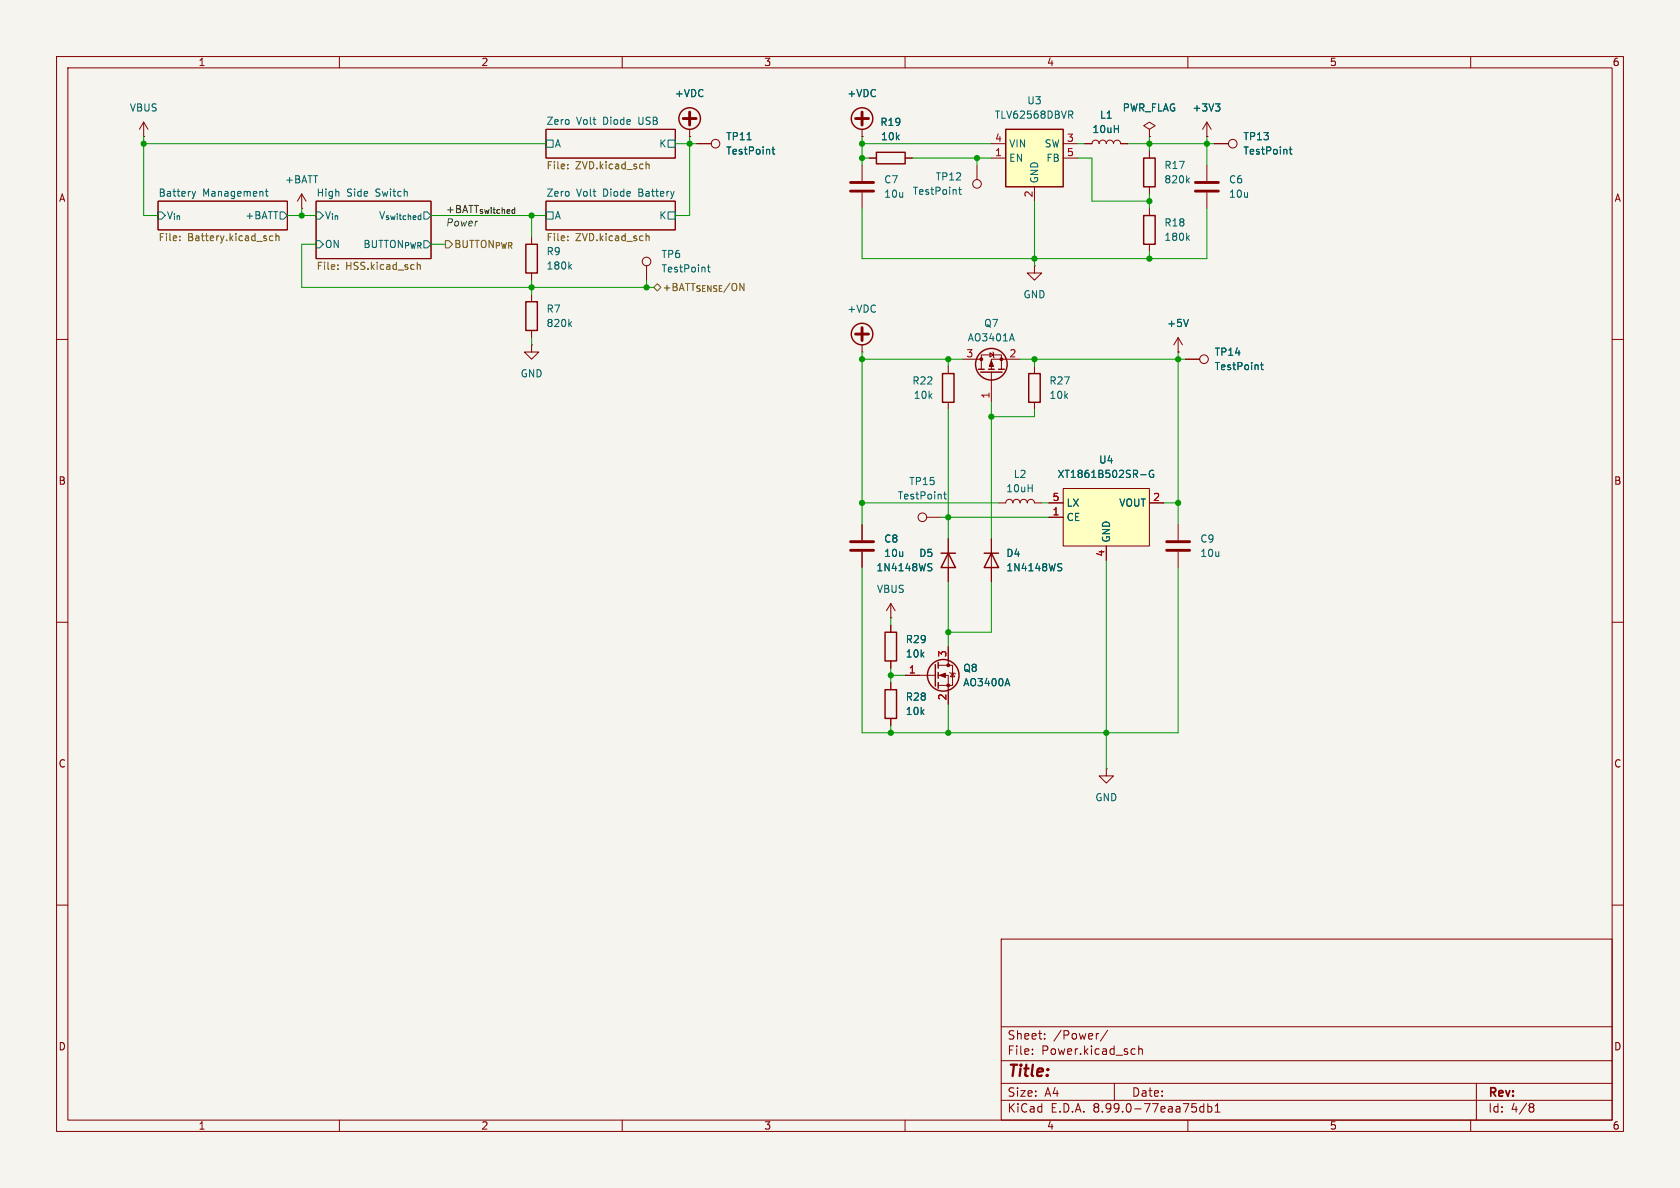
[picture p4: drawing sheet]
<svg xmlns="http://www.w3.org/2000/svg" width="297mm" height="210mm" viewBox="0 0 297 210" stroke-linecap="round" stroke-linejoin="round" font-family="sans-serif">
<path d="M0 0h297v210h-297z" fill="#f5f4ef" stroke="#f5f4ef" stroke-width=".18"/>
<g fill="none" stroke="#840000" stroke-width=".18">
<path d="M10 10h277v190h-277zM12 12h273v186h-273zM60 10v2M110 10v2M160 10v2M210 10v2M260 10v2M25.4 24.1h.1M25.4 21.6l.8 1.3M25.4 21.6v2.5M25.4 21.6l-.8 1.3M27.9 35.6h22.9v5h-22.9z"/>
<path d="M53.3 36.8h.1M53.3 34.3l-.7 1.3M53.3 34.3v2.5M53.3 34.3l.8 1.3M55.9 35.6h20.3v10.1h-20.3zM96.5 35.6h22.9v5h-22.9zM96.5 22.9h22.9v5h-22.9zM172.7 29.2v2.6M203.2 22.9l1-.7-1-.6-1 .6 1 .7v1.2M203.2 24.1h.1M203.2 26.7v1.2M203.2 33v1.3"/>
<path d="M203.2 36.8v1.3M213.4 24.1h.1M213.4 21.6l-.8 1.3M213.4 21.6v2.5M213.4 29.2v2.8M213.4 34v2.8M213.4 21.6l.7 1.3M214.6 25.4h2.6M10 60h2M94 41.9v1.3M94 48.3v1.2M94 52.1v1.2"/>
<path d="M94 58.4v1.3M182.9 47v1.3h1.2l-1.2 1.2-1.3-1.2h1.3M182.9 47h.1M203.2 43.2v1.3M208.3 59.7l-.8 1.3M208.3 59.7v2.5M208.3 59.7l.7 1.3M285 60h2M94 61v1.2h1.2l-1.2 1.3-1.3-1.3h1.3M94 61h.1M152.4 62.2h.1M152.4 61v1.2"/>
<path d="M170.2 63.5h3.3M173.5 65.3v-2.6h3.5v2.6M175 62.4l.6 .3-.6 .4zM175.3 65.8v5.3M175.5 62.2l.1 .2v.7l.2 .1M180.3 63.5h-5v1.8M182.9 64.8v1.2M182.9 71.1v1.3M208.3 62.2h.1M209.5 63.5h2.6M10 110h2M160 119.4h5.4"/>
<path d="M165.9 119.4h1.7v5.1M165.9 117.6h2.5v3.6h-2.5M167.6 114.3v3.3M167.9 118.9l.1 .1h.8l.1 .1M168.4 119l.4 .6h-.8zM285 110h2M195.6 135.9v1.3h1.2l-1.2 1.2-1.3-1.2h1.3M195.6 135.9h.1M10 160h2M285 160h2M177 166h108v32h-108zM60 198v2"/>
<path d="M110 198v2M160 198v2M177 194.5h108M177 191.5h108M177 187.5h108M177 181.5h108M182.5 186.3v.1M182.5 185.5v.1M184.7 183.6v.1M184.7 182.8v.1M194.2 182.7l-.2 .1M195.8 182.1l-1.3 2"/>
<path d="M197 191.5v3M200.2 185.4l.5 .1M200.7 186.3l-.5 .1M201.3 185.5l.2-.1 .4 .1 .1 .9M201.3 184.9v1.5M210 198v2M212.8 195.1v1.5M212.8 195.7l-.4-.1-.3 .3v.4l.1 .2h.6M213.5 195.7l.5-.1 .2 .3v.4l-.1 .2h-.6M213.5 195.1v1.5M214.8 195.5l.4-.4v1.5M214.8 196.6h.9"/>
<path d="M260 198v2M261 191.5v6.5M270.6 195.1h.3l.3 .3-.3 .3M270.6 195.7h.3M270.9 195.7l.2 .2 .1 .4-.3 .3h-.3"/>
<circle cx="172.7" cy="32.5" r=".76"/>
<circle cx="217.9" cy="25.4" r=".76"/>
<circle cx="212.9" cy="63.5" r=".76"/>
</g>
<g fill="none" stroke="#006464" stroke-width=".18">
<path d="M214.9 18.4h.8l-.5 .4M215.4 18.8l.3 .3v.3l-.3 .2M27.9 37.5h.7l.6 .6-.6 .6h-.7zM34 33.8l.3 .9M34.3 34.7l-.2 .3M34.6 33.8l-.3 .9M46.9 33.8h.5M47.1 33.4v1.1l.3 .2M49.5 37.5h.7l.6 .6-.6 .6h-.7zM55.9 37.5h.6l.6 .6-.6 .6h-.6zM96.5 37.5h1.3v1.2h-1.3zM96.5 24.8h1.3v1.2h-1.3z"/>
<path d="M118.1 37.5h1.3v1.2h-1.3zM118.1 24.8h1.3v1.2h-1.3zM169.5 33.5h.4M169.6 33.1v1.1l.3 .2M209.9 31.8l.4 .5M210.3 31.5l-.5 .5M227.9 26.4h.5M228.1 26v1.1l.3 .1M55.9 42.5h.6l.6 .7-.6 .6h-.6zM100.7 47.1l.3 .5M100.7 57.2l.3 .5M101 46.7l-.4 .5"/>
<path d="M101 56.9l-.4 .5M178.9 59l.4 1.3M209.9 42l.4 .5M210.1 56.5l-.4 1.2M210.3 41.6l-.5 .5M222.8 64.5h.5M223 64.1v1.1l.3 .1M178.1 120l.4 1.2"/>
</g>
<g fill="none" stroke="#725600" stroke-width=".18">
<path d="M100.4 29.1v.1M100.4 29.7v.1M114.2 28.6v1.2M114.2 29.1l.2-.1 .3 .1 .1 .7M31.8 42.4v.1M31.8 41.8v.1M48.2 41.8l-.3-.1-.3 .2 .2 .6h.4M48.8 41.8l.2-.1 .3 .1v.7M48.8 41.3v1.2M59.7 47.5v.1M59.7 46.8v.2M73.8 46.4v1.2"/>
<path d="M73.8 46.9l.1-.1h.3l.1 .8M100.4 42.4v.1M100.4 41.8v.1M114.2 41.8l.2-.1 .3 .1 .1 .7M114.2 41.3v1.2"/>
</g>
<g fill="none" stroke="#840000" stroke-width=".25">
<path d="M202.2 27.9h2v5.1h-2zM202.2 38.1h2v5.1h-2zM93 43.2h2v5.1h-2zM93 53.3h2v5.1h-2zM173 65.3h1M173.4 65.8h3.8M174.8 65.3h1M176.5 65.3h1M181.9 66h2v5.1h-2zM165.4 117.5v3.8M165.9 117.1v1M165.9 118.9v1"/>
<path d="M165.9 120.7v1"/>
<circle cx="152.4" cy="59.1" r="1.9"/>
<circle cx="175.3" cy="64.4" r="2.79"/>
<circle cx="166.8" cy="119.4" r="2.79"/>
</g>
<g fill="#840000" stroke="#840000" stroke-width=".18">
<path d="M166.1 119.4l1-.4v.8z"/>
<path d="M175.3 63.8l.3 1h-.7z"/>
<circle cx="167.6" cy="121.2" r=".25"/>
<circle cx="167.6" cy="117.6" r=".25"/>
<circle cx="177" cy="63.5" r=".25"/>
<circle cx="173.5" cy="63.5" r=".25"/>
</g>
<path d="M211.3 32.3h4.1M211.3 33.8h4.1M151.3 59.1h2.2M152.4 57.9v2.3" fill="none" stroke="#840000" stroke-width=".51"/>
<path d="M177.8 22.9h10.2v10.1h-10.2z" fill="#ffffc2"/>
<g fill="none" stroke="#840000" stroke-width=".25">
<path d="M154.9 26.9h5.1v2.1h-5.1zM177.8 22.9h10.2v10.1h-10.2zM166.6 66h2.1v5.1h-2.1zM166.4 97.8h2.5M167.6 97.8l1.3 2.5h-2.5zM174 97.8h2.5M175.3 97.8l1.2 2.5h-2.5zM156.5 111.8h2v5h-2zM156.5 121.9h2v5.1h-2z"/>
<circle cx="121.9" cy="21" r="1.9"/>
<circle cx="152.4" cy="21" r="1.9"/>
</g>
<g fill="none" stroke="#840000" stroke-width=".18">
<path d="M121.9 24.1h.1M121.9 22.9v1.2M123.2 25.4h2.5M152.4 24.1h.1M152.4 22.9v1.2M152.4 29.2v2.8M152.4 34v2.8M153.7 27.9h1.2M160 27.9h1.3M175.3 27.9h2.5M175.3 25.4h2.5M182.9 33v2.6"/>
<path d="M188 27.9h2.5M188 25.4h2.5M191.8 25.4h1.2a.64 .64 0 0 1 .7-.6 .64 .64 0 0 1 .6 .6 .64 .64 0 0 1 .6-.6 .64 .64 0 0 1 .7 .6 .64 .64 0 0 1 .6-.6 .64 .64 0 0 1 .6 .6 .64 .64 0 0 1 .7-.6 .64 .64 0 0 1 .6 .6h1.3M114.3 47v2.5M167.6 64.8v1.2M167.6 71.1v1.3M152.4 92.7v2.8M152.4 97.5v2.8M163.8 91.4h2.6M167.6 95.3v7.6M175.3 95.3v7.6M176.5 88.9h1.3a.64 .64 0 0 1 .6-.6 .64 .64 0 0 1 .7 .6 .64 .64 0 0 1 .6-.6 .64 .64 0 0 1 .6 .6 .64 .64 0 0 1 .7-.6 .64 .64 0 0 1 .6 .6 .64 .64 0 0 1 .6-.6 .64 .64 0 0 1 .7 .6h1.2"/>
<path d="M208.3 92.7v2.8M208.3 97.5v2.8M157.5 109.2h.1M157.5 106.7l.7 1.3M157.5 106.7v2.5M157.5 110.5v1.3M157.5 116.8v1.3M157.5 106.7l-.8 1.3M157.5 120.7v1.2M157.5 127v1.3"/>
<circle cx="126.5" cy="25.4" r=".76"/>
<circle cx="114.3" cy="46.2" r=".76"/>
<circle cx="163.1" cy="91.4" r=".76"/>
</g>
<g fill="none" stroke="#006464" stroke-width=".18">
<path d="M188.9 19.6h.5l.3 .3-.2 .3-.6 .1M132.1 24.7h.7M136.5 26.4h.5M136.7 26v1.1l.3 .1M189.2 20.3l.5 .6M125.1 47.2h.4M125.2 46.8v1.1l.3 .2M164.3 99.6l.4 .1M166.8 87.4h.5M167 86.9v1.1l.3 .2M187.2 99.6l.5 .1M164.3 100.2l.3 .2 .1 .3-.2 .2h-.3"/>
<path d="M187.2 100.2l.4 .2 .1 .3-.2 .2h-.3"/>
</g>
<path d="M121.9 19.8v2.3M152.4 19.8v2.3M120.8 21h2.3M150.4 32.3h4M150.4 33.8h4M151.3 21h2.2M150.4 95.8h4M150.4 97.3h4M206.2 95.8h4.1M206.2 97.3h4.1" fill="none" stroke="#840000" stroke-width=".51"/>
<path d="M188 86.4h15.2v10.1h-15.2z" fill="#ffffc2"/>
<g fill="none" stroke="#840000" stroke-width=".18">
<path d="M121.9 24.1h.1M123.2 25.4h2.5M152.4 24.1h.1M153.7 27.9h1.2M160 27.9h1.3M191.8 25.4h1.2M198.1 25.4h1.3M203.2 24.1h.1M213.4 24.1h.1M214.6 25.4h2.6M208.3 62.2h.1M209.5 63.5h2.6"/>
<path d="M152.4 92.7v2.8M152.4 97.5v2.8M167.6 95.3v2.5M175.3 95.3v2.5M185.4 91.4h2.6M185.4 88.9h2.6M188 86.4h15.2v10.1h-15.2zM195.6 96.5v2.6M203.2 88.9h2.5M157.5 110.5v1.3M157.5 116.8v1.3M160 119.4h2.6"/>
<path d="M167.6 100.3v2.6M167.6 114.3v2.5M175.3 100.3v2.6M157.5 120.7v1.2M157.5 127v1.3M167.6 121.9v2.6"/>
</g>
<g fill="none" stroke="#006464" stroke-width=".18">
<path d="M214.9 18.4h.8l-.5 .4M215.4 18.8l.3 .3v.3l-.3 .2M132.1 24.7h.7M136.5 26.4h.5M136.7 26v1.1l.3 .1M227.9 26.4h.5M228.1 26v1.1l.3 .1M210.1 56.5l-.4 1.2M222.8 64.5h.5M223 64.1v1.1l.3 .1M164.3 99.6l.4 .1M187.2 99.6l.5 .1"/>
<path d="M201.7 83.9h.9M203.9 83.2a.59 .59 0 0 0-.7 .6 .59 .59 0 0 0 .7 .5l.1-.4h-.3M164.3 100.2l.3 .2 .1 .3-.2 .2h-.3M178.1 120l.4 1.2M187.2 100.2l.4 .2 .1 .3-.2 .2h-.3"/>
</g>
<path d="M78.7 42.5h.7l.6 .7-.6 .6h-.7zM115.6 50.8l.6-.6 .6 .6-.6 .6z" fill="none" stroke="#725600" stroke-width=".18"/>
<g fill="none" stroke="#009600" stroke-width=".18">
<path d="M25.4 25.4h71.1M25.4 24.1v14h2.5M50.8 38.1h5.1M53.3 36.8v1.3M76.2 38.1h20.3M94 38.1v3.8M119.4 25.4h3.8M121.9 24.1v14h-2.5M152.4 24.1v5.1M152.4 36.8v8.9h61v-8.9M152.4 25.4h22.9M152.4 27.9h1.3"/>
<path d="M161.3 27.9h14M172.7 27.9v1.3M182.9 35.6v11.4M190.5 25.4h1.3M190.5 27.9h2.5v7.7h10.2M199.4 25.4h15.2M203.2 24.1v2.6M203.2 34.3v2.5M213.4 24.1v5.1M55.9 43.2h-2.6v7.6h62.3M76.2 43.2h2.5M94 49.5v2.6"/>
<path d="M94 59.7v1.3M114.3 49.5v1.3M203.2 44.5v1.2M152.4 62.2v30.5M152.4 63.5h17.8M167.6 63.5v1.3M167.6 72.4v22.9M175.3 71.1v24.2M180.3 63.5h29.2M182.9 72.4v1.3h-7.6M182.9 63.5v1.3M208.3 62.2v30.5"/>
<path d="M152.4 88.9h24.1M166.4 91.4h19M184.1 88.9h1.3M195.6 99.1v36.8M205.7 88.9h2.6M152.4 100.3v29.2h55.9v-29.2M157.5 109.2v1.3M157.5 118.1v2.6M157.5 119.4h2.5M167.6 102.9v11.4M175.3 102.9v8.9h-7.7M157.5 128.3v1.2"/>
<path d="M167.6 124.5v5"/>
</g>
<g fill="#009600" stroke="#009600" stroke-width=".18">
<circle cx="167.6" cy="63.5" r=".46"/>
<circle cx="175.3" cy="73.7" r=".46"/>
<circle cx="182.9" cy="45.7" r=".46"/>
<circle cx="182.9" cy="63.5" r=".46"/>
<circle cx="152.4" cy="27.9" r=".46"/>
<circle cx="172.7" cy="27.9" r=".46"/>
<circle cx="152.4" cy="25.4" r=".46"/>
<circle cx="121.9" cy="25.4" r=".46"/>
<circle cx="157.5" cy="129.5" r=".46"/>
<circle cx="167.6" cy="129.5" r=".46"/>
<circle cx="167.6" cy="111.8" r=".46"/>
<circle cx="157.5" cy="119.4" r=".46"/>
<circle cx="195.6" cy="129.5" r=".46"/>
<circle cx="152.4" cy="63.5" r=".46"/>
<circle cx="203.2" cy="25.4" r=".46"/>
<circle cx="203.2" cy="45.7" r=".46"/>
<circle cx="203.2" cy="35.6" r=".46"/>
<circle cx="213.4" cy="25.4" r=".46"/>
<circle cx="53.3" cy="38.1" r=".46"/>
<circle cx="114.3" cy="50.8" r=".46"/>
<circle cx="94" cy="38.1" r=".46"/>
<circle cx="94" cy="50.8" r=".46"/>
<circle cx="25.4" cy="25.4" r=".46"/>
<circle cx="208.3" cy="63.5" r=".46"/>
<circle cx="167.6" cy="91.4" r=".46"/>
<circle cx="152.4" cy="88.9" r=".46"/>
<circle cx="208.3" cy="88.9" r=".46"/>
</g>
<text font-size="2.8" fill="#840000" x="178" y="190.9">Title:</text>
<g font-size="2.1" fill="#840000">
<text x="178" y="184">Sheet:</text>
<text x="186.2" y="184">/Power/</text>
<text x="178" y="186.7">File:</text>
<text x="184.1" y="186.7">Power.kicad_sch</text>
<text x="178" y="196.9">KiCad</text>
<text x="178" y="194.1">Size:</text>
<text x="184.7" y="194.1">A4</text>
<text x="185.7" y="196.9">E.D.A.</text>
<text x="193.3" y="196.9">8.99.0-77eaa75db1</text>
<text x="200" y="194.1">Date:</text>
<text x="263" y="194.3">Rev:</text>
<text x="263" y="196.9">Id:</text>
<text x="267.1" y="196.9">4/8</text>
</g>
<g font-size="1.8" fill="#840000">
<text x="35" y="11.9">1</text>
<text x="85" y="11.9">2</text>
<text x="135" y="11.9">3</text>
<text x="185" y="11.9">4</text>
<text x="235" y="11.9">5</text>
<text x="285" y="11.9">6</text>
<text x="10.3" y="35.9">A</text>
<text x="285.3" y="35.9">A</text>
<text x="10.3" y="85.9">B</text>
<text x="285.3" y="85.9">B</text>
<text x="10.3" y="135.9">C</text>
<text x="285.3" y="135.9">C</text>
<text x="10.3" y="185.9">D</text>
<text x="285.3" y="185.9">D</text>
<text x="35" y="199.9">1</text>
<text x="85" y="199.9">2</text>
<text x="135" y="199.9">3</text>
<text x="185" y="199.9">4</text>
<text x="235" y="199.9">5</text>
<text x="285" y="199.9">6</text>
</g>
<g font-size="1.8" fill="#006464">
<text x="119.2" y="17.4">+VDC</text>
<text x="149.7" y="17.4">+VDC</text>
<text x="22.8" y="19.9">VBUS</text>
<text x="96.5" y="22.1">Zero</text>
<text x="101.9" y="22.1">Volt</text>
<text x="106.7" y="22.1">Diode</text>
<text x="113.2" y="22.1">USB</text>
<text x="155.5" y="22.5">R19</text>
<text x="175.8" y="21.2">TLV62568DBVR</text>
<text x="181.5" y="18.6">U3</text>
<text x="193" y="23.7">10uH</text>
<text x="194.4" y="21.2">L1</text>
<text x="198.4" y="19.9">PWR_FLAG</text>
<text x="210.7" y="19.9">+3V3</text>
<text x="98" y="26.3">A</text>
<text x="116.4" y="26.3">K</text>
<text x="128.3" y="27.5">TestPoint</text>
<text x="128.3" y="25">TP11</text>
<text x="155.7" y="25">10k</text>
<text x="178.3" y="28.8">EN</text>
<text x="178.3" y="26.3">VIN</text>
<text x="184.6" y="26.3">SW</text>
<text x="184.9" y="28.8">FB</text>
<text x="219.7" y="27.5">TestPoint</text>
<text x="219.7" y="25">TP13</text>
<text x="27.9" y="34.8">Battery</text>
<text x="35.8" y="34.8">Management</text>
<text x="50.3" y="32.6">+BATT</text>
<text x="55.9" y="34.8">High</text>
<text x="61.3" y="34.8">Side</text>
<text x="66.5" y="34.8">Switch</text>
<text x="96.5" y="34.8">Zero</text>
<text x="101.9" y="34.8">Volt</text>
<text x="106.7" y="34.8">Diode</text>
<text x="113.2" y="34.8">Battery</text>
<text x="156.2" y="32.6">C7</text>
<text x="156.2" y="35.2">10u</text>
<text x="161.3" y="34.6">TestPoint</text>
<text x="165.3" y="32.1">TP12</text>
<text x="183.7" y="32.5" transform="rotate(-90 183.7 32.5)">GND</text>
<text x="205.7" y="30.1">R17</text>
<text x="205.7" y="32.6">820k</text>
<text x="217.2" y="32.6">C6</text>
<text x="217.2" y="35.2">10u</text>
<text x="29.4" y="39">V_{in}</text>
<text x="43.3" y="39">+BATT</text>
<text x="57.3" y="39">V_{in}</text>
<text x="66.9" y="39">V_{switched}</text>
<text x="98" y="39">A</text>
<text x="116.4" y="39">K</text>
<text x="205.7" y="40.2">R18</text>
<text x="57.3" y="44">ON</text>
<text x="64.1" y="44">BUTTON_{PWR}</text>
<text x="96.5" y="45.3">R9</text>
<text x="96.5" y="47.9">180k</text>
<text x="116.8" y="45.8">TP6</text>
<text x="205.7" y="42.8">180k</text>
<text x="116.8" y="48.4">TestPoint</text>
<text x="180.8" y="52.9">GND</text>
<text x="96.5" y="55.5">R7</text>
<text x="96.5" y="58">820k</text>
<text x="149.7" y="55.5">+VDC</text>
<text x="173.9" y="58">Q7</text>
<text x="206.2" y="58">+5V</text>
<text x="171" y="60.6">AO3401A</text>
<text x="214.6" y="65.6">TestPoint</text>
<text x="214.6" y="63.1">TP14</text>
<text x="91.9" y="66.9">GND</text>
<text x="161.2" y="68.2">R22</text>
<text x="161.4" y="70.7">10k</text>
<text x="185.4" y="70.7">10k</text>
<text x="185.4" y="68.2">R27</text>
<text x="194.2" y="82.1">U4</text>
<text x="158.6" y="88.5">TestPoint</text>
<text x="160.6" y="86">TP15</text>
<text x="177.8" y="87.2">10uH</text>
<text x="179.1" y="84.7">L2</text>
<text x="186.9" y="84.7">XT1861B502SR-G</text>
<text x="188.5" y="89.8">LX</text>
<text x="197.8" y="89.8">VOUT</text>
<text x="188.5" y="92.3">CE</text>
<text x="154.8" y="101.2">1N4148WS</text>
<text x="156.2" y="96.1">C8</text>
<text x="156.2" y="98.7">10u</text>
<text x="162.4" y="98.7">D5</text>
<text x="177.8" y="98.7">D4</text>
<text x="177.8" y="101.2">1N4148WS</text>
<text x="196.4" y="96" transform="rotate(-90 196.4 96)">GND</text>
<text x="212.1" y="96.1">C9</text>
<text x="212.1" y="98.7">10u</text>
<text x="154.9" y="105">VBUS</text>
<text x="160" y="113.9">R29</text>
<text x="160" y="116.4">10k</text>
<text x="170.2" y="119">Q8</text>
<text x="160" y="124.1">R28</text>
<text x="170.2" y="121.5">AO3400A</text>
<text x="160" y="126.6">10k</text>
<text x="193.5" y="141.8">GND</text>
</g>
<g font-size="1.8" fill="#a90000">
<text x="175.8" y="27.7">1</text>
<text x="175.8" y="25.1">4</text>
<text x="188.5" y="25.1">3</text>
<text x="188.5" y="27.7">5</text>
<text x="182.6" y="35" transform="rotate(-90 182.6 35)">2</text>
<text x="170.7" y="63.2">3</text>
<text x="178.4" y="63.2">2</text>
<text x="175" y="70.6" transform="rotate(-90 175 70.6)">1</text>
<text x="186" y="88.6">5</text>
<text x="203.8" y="88.6">2</text>
<text x="186" y="91.2">1</text>
<text x="195.3" y="98.5" transform="rotate(-90 195.3 98.5)">4</text>
<text x="160.6" y="119.1">1</text>
<text x="167.4" y="116.3" transform="rotate(-90 167.4 116.3)">3</text>
<text x="167.4" y="123.9" transform="rotate(-90 167.4 123.9)">2</text>
</g>
<g font-size="1.8" fill="#725600">
<text x="96.5" y="30.3">File:</text>
<text x="101.7" y="30.3">ZVD.kicad_sch</text>
<text x="27.9" y="43">File:</text>
<text x="33.2" y="43">Battery.kicad_sch</text>
<text x="80.2" y="44">BUTTON_{PWR}</text>
<text x="96.5" y="43">File:</text>
<text x="101.7" y="43">ZVD.kicad_sch</text>
<text x="55.9" y="48">File:</text>
<text x="61.1" y="48">HSS.kicad_sch</text>
<text x="117" y="51.7">+BATT_{SENSE}/ON</text>
</g>
<text font-size="1.8" fill="#0f0f0f" x="78.7" y="37.8">+BATT_{switched}</text>
<text font-size="1.8" fill="#484848" x="78.7" y="40.2">Power</text>
</svg>
